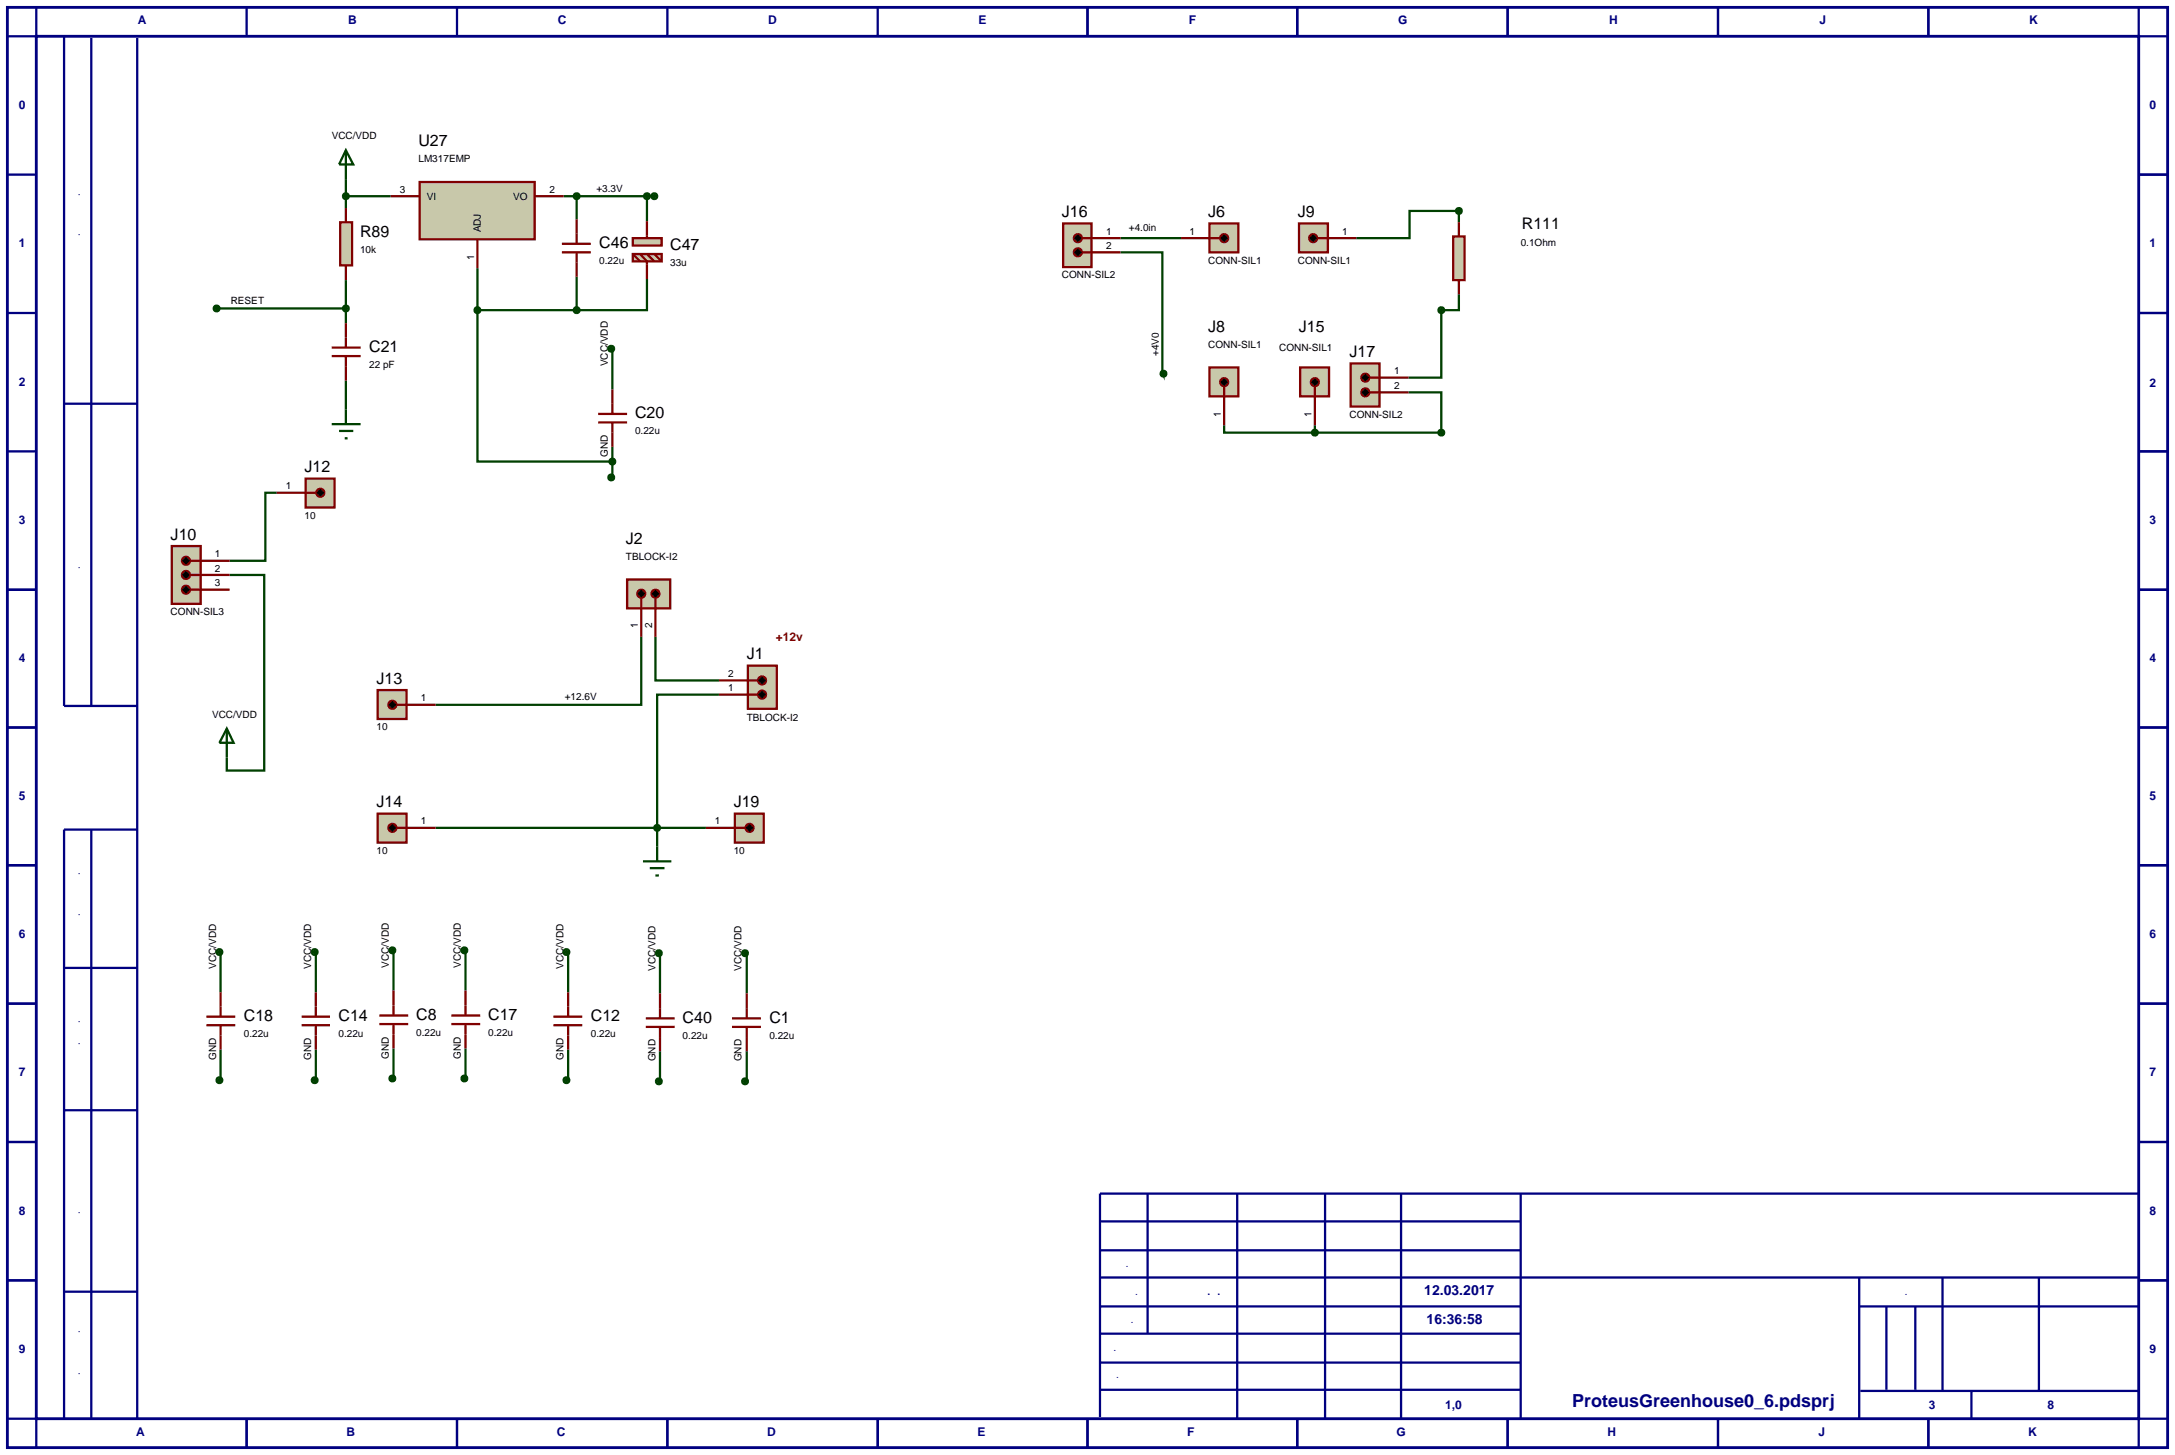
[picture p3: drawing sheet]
<svg xmlns="http://www.w3.org/2000/svg" width="384mm" height="257mm" viewBox="0 0 384 257" stroke-linecap="round" stroke-linejoin="round" font-family="sans-serif">
<path d="M1.3 1.3h381v254h-381zM6.4 6.4h370.8v243.8h-370.8z" fill="none" stroke="#000080" stroke-width=".5"/>
<g fill="none" stroke="#000080" stroke-width=".4">
<path d="M6.4 1.3v5.1h-5.1M11.3 6.4v118.1h12.9M16.1 6.7v117.8M24.2 6.7v243.5M43.5 1.3v5.1M80.6 1.3v5.1M117.7 1.3v5.1M154.8 1.3v5.1M191.8 1.3v5.1M228.8 1.3v5.1M265.9 1.3v5.1M303 1.3v5.1"/>
<path d="M340.1 1.3v5.1M377.2 1.3v5.1h5.1M1.3 30.8h5.1M377.2 30.8h5.1M1.3 55.2h5.1M377.2 55.2h5.1M1.3 79.6h5.1M11.3 71.2h12.9M377.2 79.6h5.1M1.3 104h5.1M377.2 104h5.1M1.3 128.3h5.1"/>
<path d="M377.2 128.3h5.1M1.3 152.6h5.1M16.1 146.3v103.9M24.2 146.3h-12.9v103.9M377.2 152.6h5.1M1.3 177h5.1M11.3 170.7h12.9M377.2 177h5.1M11.3 195.8h12.9M1.3 201.4h5.1M194 215.4h74.2M202.4 210.5v24.7"/>
<path d="M218.2 210.5v39.7M233.7 210.5v39.7M247.1 210.5v39.7M268.2 210.5v39.7M377.2 210.5h-183.2v39.4M377.2 201.4h5.1M1.3 225.8h5.1M11.3 227.8h12.9M194 230.4h74.2M194 225.3h183.2M194 220.5h74.2M194 235.2h74.2"/>
<path d="M327.9 230.4h49.3M327.9 225.3v24.9M332.7 230.4v14.7M337.8 230.4v14.7M342.6 225.3v20M359.6 225.3v20M377.2 225.8h5.1M1.3 250.2h5.1v5.1M43.5 250.2v5.1M80.6 250.2v5.1M117.7 250.2v5.1M154.8 250.2v5.1"/>
<path d="M191.8 250.2v5.1M194 240.3h74.2M194 245.1h74.2M228.8 250.2v5.1M265.9 250.2v5.1M303 250.2v5.1M328.1 245.3h49.1M340.1 250.2v5.1M347.7 245.3v4.9M382.3 250.2h-5.1v5.1"/>
</g>
<g fill="none" stroke="#004000" stroke-width=".4">
<path d="M61 31.6v5.1M61 34.6h7.9M99.4 34.6h16M101.7 34.6v4.1M114.1 34.6v-.2v4.6M257.3 39.2v-2h-8.7v4.8h-9.4M38.2 54.4h22.8M61 49.4v7.6M84.2 54.7v26.7h23.8M84.2 47.3v7.4M84.2 54.7h17.5M101.7 48.8v5.9"/>
<path d="M114.1 49.2v5.5h-12.4M197.6 44.5h7.4v21.1l.2 .5v-.2M197.6 42h10.7M257.3 51.9v2.8h-3.1v11.9h-5.8M61 67.1v5.1M107.8 61.5h.2v7.2M108 78.8v2.6M215.9 75v1.3h16M231.9 75v1.3M248.4 69.2h5.8v7.1h-22.3M48.8 86.9h-2v12h-6.3M108 81.4v2.8h-.2"/>
<path d="M40.5 101.4h6.1v34.5h-6.6v-2.3M113.1 112.3v12h-36.3M115.6 112.3v7.7h11.2M126.8 122.5h-10.9v26.8M76.8 146h47.7M38.7 167.9h.2v7.1M55.5 167.9h.2v7.1M69.2 167.6h.2v7.1M81.9 167.6h.2v7.1M99.9 167.9h.3v7.1M116.2 168.1h.2v7.1M131.4 168.1h.3v7.1"/>
<path d="M38.9 185.1v5.4h-.2M55.7 185.1v5.4h-.2M69.4 184.9v5.3h-.2M82.1 184.9v5.3h-.2M100.2 185.1v5.4h-.3M116.4 185.4v5.3h-.2M131.7 185.4v5.3h-.3"/>
</g>
<path d="M53.2 179.3h5M55.7 175v4.3M53.2 180.8h5M55.7 180.8v4.3" fill="none" stroke="#800000" stroke-width=".4"/>
<path d="M55.2 167.5l.3-.1-.5 .5zM55.5 167.4l.4 .2 .1 .3zM55.5 168.4l.5-.5-.1 .3zM55 167.9l.5 .5-.3-.1z" fill="#004000" stroke="#004000" stroke-width=".4"/>
<path d="M55.5 167.4l.5 .5-.5 .5-.5-.5z" fill="#004000"/>
<path d="M55.2 190.1l.3-.1-.5 .5zM55.5 190l.3 .1 .2 .4zM55.5 191l.5-.5-.2 .4zM55 190.5l.5 .5-.3-.1z" fill="#004000" stroke="#004000" stroke-width=".4"/>
<path d="M55.5 190l.5 .5-.5 .5-.5-.5z" fill="#004000"/>
<path d="M66.9 179.1h5.1M69.4 174.7v4.4M66.9 180.6h5.1M69.4 180.6v4.3" fill="none" stroke="#800000" stroke-width=".4"/>
<path d="M68.9 167.2l.3-.1-.5 .5zM69.2 167.1l.4 .2 .1 .3zM69.2 168.1l.5-.5-.2 .4zM68.7 167.6l.5 .5-.4-.2z" fill="#004000" stroke="#004000" stroke-width=".4"/>
<path d="M69.2 167.1l.5 .5-.5 .5-.5-.5z" fill="#004000"/>
<path d="M68.9 189.8l.3-.1-.5 .5zM69.2 189.7l.4 .2 .1 .3zM69.2 190.7l.5-.5-.2 .4zM68.7 190.2l.5 .5-.4-.2z" fill="#004000" stroke="#004000" stroke-width=".4"/>
<path d="M69.2 189.7l.5 .5-.5 .5-.5-.5z" fill="#004000"/>
<path d="M79.6 179.1h5.1M82.1 174.7v4.4M79.6 180.6h5.1M82.1 180.6v4.3" fill="none" stroke="#800000" stroke-width=".4"/>
<path d="M81.6 167.2l.3-.1-.5 .5zM81.9 167.1l.4 .2 .1 .3zM81.9 168.1l.5-.5-.2 .4zM81.4 167.6l.5 .5-.4-.2z" fill="#004000" stroke="#004000" stroke-width=".4"/>
<path d="M81.9 167.1l.5 .5-.5 .5-.5-.5z" fill="#004000"/>
<path d="M81.6 189.8l.3-.1-.5 .5zM81.9 189.7l.4 .2 .1 .3zM81.9 190.7l.5-.5-.2 .4zM81.4 190.2l.5 .5-.4-.2z" fill="#004000" stroke="#004000" stroke-width=".4"/>
<path d="M81.9 189.7l.5 .5-.5 .5-.5-.5z" fill="#004000"/>
<path d="M36.4 179.3h5.1M38.9 175v4.3M36.4 180.8h5.1M38.9 180.8v4.3" fill="none" stroke="#800000" stroke-width=".4"/>
<path d="M38.3 167.6l.4-.2-.5 .5zM38.7 167.4l.3 .1 .2 .4zM38.7 168.4l.5-.5-.1 .3zM38.2 167.9l.5 .5-.3-.1z" fill="#004000" stroke="#004000" stroke-width=".4"/>
<path d="M38.2 167.9l.5-.5 .5 .5-.5 .5z" fill="#004000"/>
<path d="M38.3 190.2l.4-.2-.5 .5zM38.7 190l.3 .1 .2 .4zM38.7 191l.5-.5-.2 .4zM38.2 190.5l.5 .5-.3-.1z" fill="#004000" stroke="#004000" stroke-width=".4"/>
<path d="M38.2 190.5l.5-.5 .5 .5-.5 .5z" fill="#004000"/>
<path d="M113.9 179.6h5.1M116.4 175.2v4.4M113.9 181.1h5.1M116.4 181.1v4.3" fill="none" stroke="#800000" stroke-width=".4"/>
<path d="M115.9 167.7l.3-.1-.5 .5zM116.2 167.6l.4 .2 .1 .3zM116.2 168.6l.5-.5-.1 .3zM115.7 168.1l.5 .5-.3-.1z" fill="#004000" stroke="#004000" stroke-width=".4"/>
<path d="M116.2 167.6l.5 .5-.5 .5-.5-.5z" fill="#004000"/>
<path d="M115.9 190.3l.3-.1-.5 .5zM116.2 190.2l.4 .2 .1 .3zM116.2 191.2l.5-.5-.1 .3zM115.7 190.7l.5 .5-.3-.1z" fill="#004000" stroke="#004000" stroke-width=".4"/>
<path d="M116.2 190.2l.5 .5-.5 .5-.5-.5z" fill="#004000"/>
<path d="M97.6 179.3h5.1M100.2 175v4.3M97.6 180.8h5.1M100.2 180.8v4.3" fill="none" stroke="#800000" stroke-width=".4"/>
<path d="M99.6 167.5l.3-.1-.5 .5zM99.9 167.4l.3 .1 .2 .4zM99.9 168.4l.5-.5-.1 .3zM99.4 167.9l.5 .5-.3-.1z" fill="#004000" stroke="#004000" stroke-width=".4"/>
<path d="M99.9 167.4l.5 .5-.5 .5-.5-.5z" fill="#004000"/>
<path d="M99.6 190.1l.3-.1-.5 .5zM99.9 190l.3 .1 .2 .4zM99.9 191l.5-.5-.2 .4zM99.4 190.5l.5 .5-.3-.1z" fill="#004000" stroke="#004000" stroke-width=".4"/>
<path d="M99.9 190l.5 .5-.5 .5-.5-.5z" fill="#004000"/>
<path d="M30.3 96.3h5.1v10.2h-5.1z" fill="#c8c8aa" stroke="#800000" stroke-width=".4"/>
<path d="M33.6 98.9h6.9M33.6 101.4h6.9M33.6 104h6.9" fill="none" stroke="#800000" stroke-width=".4"/>
<g fill="#000" stroke="#800000" stroke-width=".4">
<path d="M32.3 98.4l.5-.2-.7 .7zM32.8 98.2a.68 .68 0 0 1 .7 .7zM32.8 99.6l.7-.7a.68 .68 0 0 1-.7 .7zM32.1 98.9l.7 .7a.68 .68 0 0 1-.7-.7z"/>
<path d="M32.3 100.9l.5-.2-.7 .7zM32.8 100.7a.68 .68 0 0 1 .7 .7zM32.8 102.1l.7-.7a.68 .68 0 0 1-.7 .7zM32.1 101.4l.7 .7a.68 .68 0 0 1-.7-.7z"/>
<path d="M32.3 103.5l.5-.2-.7 .7zM32.8 103.3a.68 .68 0 0 1 .7 .7zM32.8 104.7l.7-.7a.68 .68 0 0 1-.7 .7zM32.1 104l.7 .7a.68 .68 0 0 1-.7-.7z"/>
</g>
<path d="M32.8 98.2l.7 .7-.7 .7-.7-.7zM32.1 101.4l.7-.7 .7 .7-.7 .7zM32.8 103.3l.7 .7-.7 .7-.7-.7z" fill="#000"/>
<path d="M131.9 117.4h5.1v7.6h-5.1z" fill="#c8c8aa" stroke="#800000" stroke-width=".4"/>
<path d="M126.8 120h6.9M126.8 122.5h6.9" fill="none" stroke="#800000" stroke-width=".4"/>
<g fill="#000" stroke="#800000" stroke-width=".4">
<path d="M133.9 119.5l.5-.2-.7 .7zM134.4 119.3a.68 .68 0 0 1 .7 .7zM135.1 120a.68 .68 0 0 1-.7 .7zM133.7 120l.7 .7a.68 .68 0 0 1-.7-.7z"/>
<path d="M133.9 122l.5-.2-.7 .7zM134.4 121.8a.68 .68 0 0 1 .7 .7zM134.4 123.2l.7-.7a.68 .68 0 0 1-.7 .7zM133.7 122.5l.7 .7a.68 .68 0 0 1-.7-.7z"/>
</g>
<path d="M133.7 120l.7-.7 .7 .7-.7 .7zM133.7 122.5l.7-.7 .7 .7-.7 .7z" fill="#000"/>
<path d="M110.6 102.2h7.6v5.1h-7.6z" fill="#c8c8aa" stroke="#800000" stroke-width=".4"/>
<path d="M113.1 105.5v6.8M115.6 105.5v6.8" fill="none" stroke="#800000" stroke-width=".4"/>
<g fill="#000" stroke="#800000" stroke-width=".4">
<path d="M112.6 104.2l.5-.2-.7 .7zM113.1 104a.68 .68 0 0 1 .7 .7zM113.8 104.7a.68 .68 0 0 1-.7 .7zM112.4 104.7l.7 .7a.68 .68 0 0 1-.7-.7z"/>
<path d="M115.1 104.2l.5-.2-.7 .7zM115.6 104a.68 .68 0 0 1 .7 .7zM116.3 104.7a.68 .68 0 0 1-.7 .7zM114.9 104.7l.7 .7a.68 .68 0 0 1-.7-.7z"/>
</g>
<path d="M112.4 104.7l.7-.7 .7 .7-.7 .7zM114.9 104.7l.7-.7 .7 .7-.7 .7z" fill="#000"/>
<path d="M40 128.5l1.2 2.5h-2.5zM40 128.5v5.1M113.4 151.9h5M114.6 153.1h2.6M115.6 154.4h.6M115.9 149.3v2.6" fill="none" stroke="#004000" stroke-width=".4"/>
<path d="M115.5 145.7l.4-.2-.5 .5zM115.9 145.5l.3 .1 .2 .4zM116.4 146l-.1 .3-.4 .2zM115.4 146l.5 .5-.4-.2z" fill="#004000" stroke="#004000" stroke-width=".4"/>
<path d="M115.4 146l.5-.5 .5 .5-.5 .5z" fill="#004000"/>
<path d="M61 57v4.3M58.5 62.8h5.1M58.5 61.3h5.1M61 62.8v4.3" fill="none" stroke="#800000" stroke-width=".4"/>
<path d="M37.9 54l.3-.1-.5 .5zM38.2 53.9l.3 .1 .2 .4zM38.2 54.9l.5-.5-.2 .4zM37.7 54.4l.5 .5-.3-.1z" fill="#004000" stroke="#004000" stroke-width=".4"/>
<path d="M38.2 53.9l.5 .5-.5 .5-.5-.5z" fill="#004000"/>
<path d="M60.7 54l.3-.1-.5 .5zM61 53.9l.3 .1 .2 .4zM61 54.9l.5-.5-.2 .4zM60.5 54.4l.5 .5-.3-.1z" fill="#004000" stroke="#004000" stroke-width=".4"/>
<path d="M61 53.9l.5 .5-.5 .5-.5-.5z" fill="#004000"/>
<path d="M60 39.2h2.1v7.6h-2.1z" fill="#c8c8aa" stroke="#800000" stroke-width=".4"/>
<path d="M61 36.7v2.5M61 46.8v2.6M105.5 74.5h5.1M105.5 73h5.1M108 68.7v4.3M108 74.5v4.3" fill="none" stroke="#800000" stroke-width=".4"/>
<path d="M61 26.5l1.3 2.5h-2.5zM61 26.5v5.1M58.5 74.8h5.1M59.8 76h2.5M60.8 77.3h.5M61 72.2v2.6" fill="none" stroke="#004000" stroke-width=".4"/>
<path d="M107.4 61.2l.4-.2-.5 .5zM107.8 61l.4 .2 .1 .3zM108.3 61.5l-.1 .3-.4 .2zM107.3 61.5l.5 .5-.3-.1z" fill="#004000" stroke="#004000" stroke-width=".4"/>
<path d="M107.3 61.5l.5-.5 .5 .5-.5 .5z" fill="#004000"/>
<path d="M107.4 83.9l.4-.2-.5 .5zM107.8 83.7l.4 .2 .1 .3zM108.3 84.2l-.1 .3-.4 .2zM107.3 84.2l.5 .5-.3-.1z" fill="#004000" stroke="#004000" stroke-width=".4"/>
<path d="M107.3 84.2l.5-.5 .5 .5-.5 .5z" fill="#004000"/>
<path d="M60.7 34.2l.3-.1-.5 .5zM61 34.1l.4 .2 .1 .3zM61 35.1l.5-.5-.2 .4zM60.5 34.6l.5 .5-.4-.2z" fill="#004000" stroke="#004000" stroke-width=".4"/>
<path d="M61 34.1l.5 .5-.5 .5-.5-.5z" fill="#004000"/>
<path d="M74 32.1h20.3v10.1h-20.3z" fill="#c8c8aa" stroke="#800000" stroke-width=".4"/>
<path d="M68.9 34.6h5.1M94.3 34.6h5.1M84.2 42.2v5.1" fill="none" stroke="#800000" stroke-width=".4"/>
<path d="M107.6 81.1l.4-.2-.5 .5zM108 80.9l.4 .2 .1 .3zM108.5 81.4l-.1 .3-.4 .2zM107.5 81.4l.5 .5-.3-.1z" fill="#004000" stroke="#004000" stroke-width=".4"/>
<path d="M107.5 81.4l.5-.5 .5 .5-.5 .5z" fill="#004000"/>
<path d="M115.1 34.2l.3-.1-.5 .5zM115.4 34.1l.3 .1 .2 .4zM115.9 34.6l-.2 .4-.3 .1zM114.9 34.6l.5 .5-.4-.2z" fill="#004000" stroke="#004000" stroke-width=".4"/>
<path d="M115.4 34.1l.5 .5-.5 .5-.5-.5z" fill="#004000"/>
<path d="M101.7 38.7v4.3M99.1 44.5h5.1M99.1 43h5.1M101.7 44.5v4.3" fill="none" stroke="#800000" stroke-width=".4"/>
<path d="M101.4 34.2l.3-.1-.5 .5zM101.7 34.1l.4 .2 .1 .3zM101.7 35.1l.5-.5-.2 .4zM101.2 34.6l.5 .5-.4-.2z" fill="#004000" stroke="#004000" stroke-width=".4"/>
<path d="M101.7 34.1l.5 .5-.5 .5-.5-.5z" fill="#004000"/>
<path d="M83.8 54.4l.4-.2-.5 .5zM84.2 54.2l.3 .1 .2 .4zM84.2 55.2l.5-.5-.2 .4zM83.7 54.7l.5 .5-.3-.1z" fill="#004000" stroke="#004000" stroke-width=".4"/>
<path d="M83.7 54.7l.5-.5 .5 .5-.5 .5z" fill="#004000"/>
<g fill="#c8c8aa" stroke="#800000" stroke-width=".4">
<path d="M111.6 42h5.1v1.3h-5.1z"/>
<path d="M111.6 44.8h5.1v1.3h-5.1z"/>
</g>
<path d="M114.1 39v3M111.6 44.8l1.3 1.3M112.9 44.8l1.2 1.3v3.1M114.1 44.8l1.3 1.3M115.4 44.8l1.3 1.3" fill="none" stroke="#800000" stroke-width=".4"/>
<path d="M101.4 54.3l.3-.1-.5 .5zM101.7 54.2l.3 .1 .2 .4zM101.7 55.2l.5-.5-.2 .4zM101.2 54.7l.5 .5-.4-.2z" fill="#004000" stroke="#004000" stroke-width=".4"/>
<path d="M101.2 54.7l.5-.5 .5 .5-.5 .5z" fill="#004000"/>
<path d="M113.8 34.2l.3-.1-.5 .5zM114.1 34.1l.4 .2 .1 .3zM114.6 34.6l-.1 .3-.4 .2zM113.6 34.6l.5 .5-.4-.2z" fill="#004000" stroke="#004000" stroke-width=".4"/>
<path d="M114.1 34.1l.5 .5-.5 .5-.5-.5z" fill="#004000"/>
<path d="M53.9 84.4h5.1v5.1h-5.1z" fill="#c8c8aa" stroke="#800000" stroke-width=".4"/>
<path d="M48.8 86.9h6.9" fill="none" stroke="#800000" stroke-width=".4"/>
<path d="M56 86.4l.5-.2-.7 .7zM56.5 86.2a.68 .68 0 0 1 .7 .7zM56.5 87.6l.7-.7a.68 .68 0 0 1-.7 .7zM55.8 86.9l.7 .7a.68 .68 0 0 1-.7-.7z" fill="#000" stroke="#800000" stroke-width=".4"/>
<path d="M56.5 86.2l.7 .7-.7 .7-.7-.7z" fill="#000"/>
<path d="M66.6 121.7h5.1v5.1h-5.1z" fill="#c8c8aa" stroke="#800000" stroke-width=".4"/>
<path d="M69.9 124.3h6.9" fill="none" stroke="#800000" stroke-width=".4"/>
<path d="M68.7 123.8l.5-.2-.7 .7zM69.2 123.6a.68 .68 0 0 1 .7 .7zM69.2 125l.7-.7a.68 .68 0 0 1-.7 .7zM68.5 124.3l.7 .7a.68 .68 0 0 1-.7-.7z" fill="#000" stroke="#800000" stroke-width=".4"/>
<path d="M69.2 123.6l.7 .7-.7 .7-.7-.7z" fill="#000"/>
<path d="M66.6 143.5h5.1v5.1h-5.1z" fill="#c8c8aa" stroke="#800000" stroke-width=".4"/>
<path d="M69.9 146h6.9" fill="none" stroke="#800000" stroke-width=".4"/>
<path d="M68.7 145.5l.5-.2-.7 .7zM69.2 145.3a.68 .68 0 0 1 .7 .7zM69.2 146.7l.7-.7a.68 .68 0 0 1-.7 .7zM68.5 146l.7 .7a.68 .68 0 0 1-.7-.7z" fill="#000" stroke="#800000" stroke-width=".4"/>
<path d="M69.2 145.3l.7 .7-.7 .7-.7-.7z" fill="#000"/>
<path d="M129.6 143.5h5.1v5.1h-5.1z" fill="#c8c8aa" stroke="#800000" stroke-width=".4"/>
<path d="M124.5 146h6.9M129.1 179.6h5.1M131.7 175.2v4.4M129.1 181.1h5.1M131.7 181.1v4.3" fill="none" stroke="#800000" stroke-width=".4"/>
<path d="M131.7 145.5l.5-.2-.7 .7zM132.2 145.3a.68 .68 0 0 1 .7 .7zM132.2 146.7l.7-.7a.68 .68 0 0 1-.7 .7zM131.5 146l.7 .7a.68 .68 0 0 1-.7-.7z" fill="#000" stroke="#800000" stroke-width=".4"/>
<path d="M132.2 145.3l.7 .7-.7 .7-.7-.7z" fill="#000"/>
<path d="M131 167.8l.4-.2-.5 .5zM131.4 167.6l.4 .2 .1 .3zM131.4 168.6l.5-.5-.2 .4zM130.9 168.1l.5 .5-.4-.2z" fill="#004000" stroke="#004000" stroke-width=".4"/>
<path d="M131.4 167.6l.5 .5-.5 .5-.5-.5z" fill="#004000"/>
<path d="M131 190.4l.4-.2-.5 .5zM131.4 190.2l.4 .2 .1 .3zM131.4 191.2l.5-.5-.2 .4zM130.9 190.7l.5 .5-.4-.2z" fill="#004000" stroke="#004000" stroke-width=".4"/>
<path d="M131.4 190.2l.5 .5-.5 .5-.5-.5z" fill="#004000"/>
<path d="M213.3 39.4h5.1v5.1h-5.1z" fill="#c8c8aa" stroke="#800000" stroke-width=".4"/>
<path d="M208.3 42h6.8" fill="none" stroke="#800000" stroke-width=".4"/>
<path d="M215.4 41.5l.5-.2-.7 .7zM215.9 41.3a.68 .68 0 0 1 .7 .7zM215.9 42.7l.7-.7a.68 .68 0 0 1-.7 .7zM215.2 42l.7 .7a.68 .68 0 0 1-.7-.7z" fill="#000" stroke="#800000" stroke-width=".4"/>
<path d="M215.2 42l.7-.7 .7 .7-.7 .7z" fill="#000"/>
<path d="M213.3 64.8h5.1v5.1h-5.1z" fill="#c8c8aa" stroke="#800000" stroke-width=".4"/>
<path d="M215.9 68.2v6.8" fill="none" stroke="#800000" stroke-width=".4"/>
<path d="M215.4 66.9l.5-.2-.7 .7zM215.9 66.7a.68 .68 0 0 1 .7 .7zM216.6 67.4a.68 .68 0 0 1-.7 .7zM215.2 67.4l.7 .7a.68 .68 0 0 1-.7-.7z" fill="#000" stroke="#800000" stroke-width=".4"/>
<path d="M215.2 67.4l.7-.7 .7 .7-.7 .7z" fill="#000"/>
<path d="M229.1 39.4h5.1v5.1h-5.1z" fill="#c8c8aa" stroke="#800000" stroke-width=".4"/>
<path d="M232.4 42h6.8" fill="none" stroke="#800000" stroke-width=".4"/>
<path d="M231.1 41.5l.5-.2-.7 .7zM231.6 41.3a.68 .68 0 0 1 .7 .7zM232.3 42a.68 .68 0 0 1-.7 .7zM230.9 42l.7 .7a.68 .68 0 0 1-.7-.7z" fill="#000" stroke="#800000" stroke-width=".4"/>
<path d="M231.6 41.3l.7 .7-.7 .7-.7-.7z" fill="#000"/>
<path d="M229.3 64.8h5.1v5.1h-5.1z" fill="#c8c8aa" stroke="#800000" stroke-width=".4"/>
<path d="M231.9 68.2v6.8" fill="none" stroke="#800000" stroke-width=".4"/>
<path d="M231.4 66.9l.5-.2-.7 .7zM231.9 66.7a.68 .68 0 0 1 .7 .7zM231.9 68.1l.7-.7a.68 .68 0 0 1-.7 .7zM231.2 67.4l.7 .7a.68 .68 0 0 1-.7-.7z" fill="#000" stroke="#800000" stroke-width=".4"/>
<path d="M231.2 67.4l.7-.7 .7 .7-.7 .7z" fill="#000"/>
<path d="M231.6 75.9l.3-.1-.5 .5zM231.9 75.8l.3 .1 .2 .4zM232.4 76.3l-.2 .4-.3 .1zM231.4 76.3l.5 .5-.4-.2z" fill="#004000" stroke="#004000" stroke-width=".4"/>
<path d="M231.9 75.8l.5 .5-.5 .5-.5-.5z" fill="#004000"/>
<path d="M187.5 39.4h5v7.7h-5z" fill="#c8c8aa" stroke="#800000" stroke-width=".4"/>
<path d="M190.8 42h6.8M190.8 44.5h6.8" fill="none" stroke="#800000" stroke-width=".4"/>
<g fill="#000" stroke="#800000" stroke-width=".4">
<path d="M189.6 41.5l.5-.2-.7 .7zM190.1 41.3a.68 .68 0 0 1 .7 .7zM190.8 42a.68 .68 0 0 1-.7 .7zM189.4 42l.7 .7a.68 .68 0 0 1-.7-.7z"/>
<path d="M189.6 44l.5-.2-.7 .7zM190.1 43.8a.68 .68 0 0 1 .7 .7zM190.8 44.5a.68 .68 0 0 1-.7 .7zM189.4 44.5l.7 .7a.68 .68 0 0 1-.7-.7z"/>
</g>
<path d="M190.1 41.3l.7 .7-.7 .7-.7-.7zM190.1 43.8l.7 .7-.7 .7-.7-.7z" fill="#000"/>
<path d="M204.9 65.5l.3-.1-.5 .5zM205.2 65.4l.3 .1 .2 .4zM205.2 66.4l.5-.5-.2 .4zM204.7 65.9l.5 .5-.3-.1z" fill="#004000" stroke="#004000" stroke-width=".4"/>
<path d="M204.7 65.9l.5-.5 .5 .5-.5 .5z" fill="#004000"/>
<path d="M238.2 64.1h5.1v7.6h-5.1z" fill="#c8c8aa" stroke="#800000" stroke-width=".4"/>
<path d="M241.5 66.6h6.9M241.5 69.2h6.9" fill="none" stroke="#800000" stroke-width=".4"/>
<g fill="#000" stroke="#800000" stroke-width=".4">
<path d="M240.3 66.1l.5-.2-.7 .7zM240.8 65.9a.68 .68 0 0 1 .7 .7zM241.5 66.6a.68 .68 0 0 1-.7 .7zM240.1 66.6l.7 .7a.68 .68 0 0 1-.7-.7z"/>
<path d="M240.3 68.7l.5-.2-.7 .7zM240.8 68.5a.68 .68 0 0 1 .7 .7zM241.5 69.2a.68 .68 0 0 1-.7 .7zM240.1 69.2l.7 .7a.68 .68 0 0 1-.7-.7z"/>
</g>
<path d="M240.1 66.6l.7-.7 .7 .7-.7 .7zM240.1 69.2l.7-.7 .7 .7-.7 .7z" fill="#000"/>
<path d="M256.3 41.7h2v7.7h-2z" fill="#c8c8aa" stroke="#800000" stroke-width=".4"/>
<path d="M257.3 39.2v2.5M257.3 49.4v2.5" fill="none" stroke="#800000" stroke-width=".4"/>
<path d="M253.9 54.3l.3-.1-.5 .5zM254.2 54.2l.3 .1 .2 .4zM254.2 55.2l.5-.5-.1 .3zM253.7 54.7l.5 .5-.3-.1z" fill="#004000" stroke="#004000" stroke-width=".4"/>
<path d="M253.7 54.7l.5-.5 .5 .5-.5 .5z" fill="#004000"/>
<path d="M253.9 75.9l.3-.1-.5 .5zM254.2 75.8l.4 .2 .1 .3zM254.7 76.3l-.1 .3-.4 .2zM253.7 76.3l.5 .5-.4-.2z" fill="#004000" stroke="#004000" stroke-width=".4"/>
<path d="M254.2 75.8l.5 .5-.5 .5-.5-.5z" fill="#004000"/>
<path d="M257 36.8l.3-.1-.5 .5zM257.3 36.7l.3 .1 .2 .4zM257.3 37.7l.5-.5-.2 .4zM256.8 37.2l.5 .5-.4-.2z" fill="#004000" stroke="#004000" stroke-width=".4"/>
<path d="M257.3 36.7l.5 .5-.5 .5-.5-.5z" fill="#004000"/>
<text font-size="3.2" fill="#000080" x="277.3" y="248.1">ProteusGreenhouse0_6.pdsprj</text>
<g font-size="2.8">
<text x="73.8" y="25.8">U27</text>
<text x="63.5" y="41.8">R89</text>
<text x="187.3" y="38.3">J16</text>
<text x="213.1" y="38.3">J6</text>
<text x="228.9" y="38.3">J9</text>
<text x="268.4" y="40.5">R111</text>
<text x="105.7" y="43.8">C46</text>
<text x="118.2" y="44.1">C47</text>
<text x="213.1" y="58.6">J8</text>
<text x="229.1" y="58.6">J15</text>
<text x="65.1" y="62.1">C21</text>
<text x="238" y="63">J17</text>
<text x="112" y="73.8">C20</text>
<text x="53.7" y="83.3">J12</text>
<text x="30.1" y="95.2">J10</text>
<text x="110.4" y="95.9">J2</text>
<text x="131.7" y="116.3">J1</text>
<text x="66.4" y="120.6">J13</text>
<text x="66.4" y="142.4">J14</text>
<text x="129.4" y="142.4">J19</text>
<text x="73.4" y="179.9">C8</text>
<text x="86.1" y="179.9">C17</text>
<text x="43" y="180.1">C18</text>
<text x="59.7" y="180.1">C14</text>
<text x="104.2" y="180.1">C12</text>
<text x="120.4" y="180.4">C40</text>
<text x="135.7" y="180.4">C1</text>
</g>
<g font-size="2.5" fill="#000080">
<text x="251.2" y="228.3">12.03.2017</text>
<text x="251.6" y="233.5">16:36:58</text>
</g>
<g font-size="2.1" fill="#000080">
<text x="24.3" y="4.2">A</text>
<text x="61.4" y="4.2">B</text>
<text x="98.4" y="4.2">C</text>
<text x="135.5" y="4.2">D</text>
<text x="172.6" y="4.2">E</text>
<text x="209.7" y="4.2">F</text>
<text x="246.6" y="4.2">G</text>
<text x="283.8" y="4.2">H</text>
<text x="320.9" y="4.2">J</text>
<text x="357.9" y="4.2">K</text>
<text x="3.3" y="19.2">0</text>
<text x="379.1" y="19.2">0</text>
<text x="3.3" y="43.6">1</text>
<text x="379.1" y="43.6">1</text>
<text x="3.3" y="68">2</text>
<text x="379.1" y="68.2">2</text>
<text x="3.3" y="92.4">3</text>
<text x="379.1" y="92.4">3</text>
<text x="3.3" y="116.8">4</text>
<text x="379.1" y="116.8">4</text>
<text x="3.3" y="141">5</text>
<text x="379.1" y="141">5</text>
<text x="3.3" y="165.4">6</text>
<text x="379.1" y="165.4">6</text>
<text x="3.3" y="189.8">7</text>
<text x="379.1" y="189.8">7</text>
<text x="3.3" y="214.2">8</text>
<text x="379.1" y="214.2">8</text>
<text x="3.3" y="238.6">9</text>
<text x="379.1" y="238.6">9</text>
<text x="254.9" y="248.4">1,0</text>
<text x="340.2" y="248.4">3</text>
<text x="361.1" y="248.4">8</text>
<text x="24" y="253.3">A</text>
<text x="61.1" y="253.3">B</text>
<text x="98.2" y="253.3">C</text>
<text x="135.3" y="253.3">D</text>
<text x="172.4" y="253.3">E</text>
<text x="209.4" y="253.3">F</text>
<text x="246.3" y="253.3">G</text>
<text x="283.5" y="253.3">H</text>
<text x="320.7" y="253.3">J</text>
<text x="357.7" y="253.3">K</text>
</g>
<text font-size="2.1" fill="#800000" x="130.9" y="113.1">Вход +12v</text>
<g font-size="1.8">
<text x="58.5" y="24.6">VCC/VDD</text>
<text x="73.8" y="28.6">LM317EMP</text>
<text x="70.5" y="34">3</text>
<text x="75.3" y="35.2">VI</text>
<text x="90.5" y="35.2">VO</text>
<text x="96.9" y="34">2</text>
<text x="105.2" y="33.8">+3.3V</text>
<text x="84.8" y="41" transform="rotate(-90 84.8 41)">ADJ</text>
<text x="195.1" y="41.4">1</text>
<text x="199.1" y="40.7">+4.0in</text>
<text x="209.8" y="41.4">1</text>
<text x="236.7" y="41.4">1</text>
<text x="63.5" y="44.6">10k</text>
<text x="83.6" y="45.8" transform="rotate(-90 83.6 45.8)">1</text>
<text x="105.7" y="46.6">0.22u</text>
<text x="118.2" y="46.9">33u</text>
<text x="195.1" y="43.9">2</text>
<text x="213.1" y="46.5">CONN-SIL1</text>
<text x="228.9" y="46.5">CONN-SIL1</text>
<text x="268.2" y="43.3">0.1Ohm</text>
<text x="40.7" y="53.6">RESET</text>
<text x="187.3" y="49.1">CONN-SIL2</text>
<text x="65.1" y="64.9">22 pF</text>
<text x="107.2" y="64.6" transform="rotate(-90 107.2 64.6)">VCC/VDD</text>
<text x="204.4" y="62.8" transform="rotate(-90 204.4 62.8)">+4V0</text>
<text x="213.1" y="61.4">CONN-SIL1</text>
<text x="225.6" y="61.9">CONN-SIL1</text>
<text x="245.9" y="66">1</text>
<text x="245.9" y="68.6">2</text>
<text x="112" y="76.6">0.22u</text>
<text x="215.3" y="73.5" transform="rotate(-90 215.3 73.5)">1</text>
<text x="231.3" y="73.5" transform="rotate(-90 231.3 73.5)">1</text>
<text x="238" y="73.7">CONN-SIL2</text>
<text x="107.2" y="80.6" transform="rotate(-90 107.2 80.6)">GND</text>
<text x="50.4" y="86.3">1</text>
<text x="53.7" y="91.5">10</text>
<text x="37.9" y="98.3">1</text>
<text x="37.9" y="100.8">2</text>
<text x="110.4" y="98.7">TBLOCK-I2</text>
<text x="37.9" y="103.4">3</text>
<text x="30.1" y="108.5">CONN-SIL3</text>
<text x="112.5" y="110.8" transform="rotate(-90 112.5 110.8)">1</text>
<text x="115" y="110.8" transform="rotate(-90 115 110.8)">2</text>
<text x="128.4" y="119.4">2</text>
<text x="74.2" y="123.7">1</text>
<text x="99.6" y="123.5">+12.6V</text>
<text x="128.4" y="121.9">1</text>
<text x="37.4" y="126.7">VCC/VDD</text>
<text x="66.4" y="128.8">10</text>
<text x="131.7" y="127.1">TBLOCK-I2</text>
<text x="74.2" y="145.4">1</text>
<text x="126.1" y="145.4">1</text>
<text x="66.4" y="150.6">10</text>
<text x="129.4" y="150.6">10</text>
<text x="38.1" y="170.9" transform="rotate(-90 38.1 170.9)">VCC/VDD</text>
<text x="54.9" y="170.9" transform="rotate(-90 54.9 170.9)">VCC/VDD</text>
<text x="68.6" y="170.7" transform="rotate(-90 68.6 170.7)">VCC/VDD</text>
<text x="81.3" y="170.7" transform="rotate(-90 81.3 170.7)">VCC/VDD</text>
<text x="99.4" y="170.9" transform="rotate(-90 99.4 170.9)">VCC/VDD</text>
<text x="115.6" y="171.2" transform="rotate(-90 115.6 171.2)">VCC/VDD</text>
<text x="130.8" y="171.2" transform="rotate(-90 130.8 171.2)">VCC/VDD</text>
<text x="43" y="182.9">0.22u</text>
<text x="59.7" y="182.9">0.22u</text>
<text x="73.4" y="182.7">0.22u</text>
<text x="86.1" y="182.7">0.22u</text>
<text x="104.2" y="182.9">0.22u</text>
<text x="120.4" y="183.2">0.22u</text>
<text x="135.7" y="183.2">0.22u</text>
<text x="38.1" y="186.9" transform="rotate(-90 38.1 186.9)">GND</text>
<text x="54.9" y="186.9" transform="rotate(-90 54.9 186.9)">GND</text>
<text x="68.6" y="186.7" transform="rotate(-90 68.6 186.7)">GND</text>
<text x="81.3" y="186.7" transform="rotate(-90 81.3 186.7)">GND</text>
<text x="99.4" y="186.9" transform="rotate(-90 99.4 186.9)">GND</text>
<text x="115.6" y="187.2" transform="rotate(-90 115.6 187.2)">GND</text>
<text x="130.8" y="187.2" transform="rotate(-90 130.8 187.2)">GND</text>
</g>
<g font-size="1.8" fill="#000080">
<text x="14.1" y="45.8" transform="rotate(-90 14.1 45.8)">Перв. примен.</text>
<text x="14.1" y="105.5" transform="rotate(-90 14.1 105.5)">Справ. №</text>
<text x="14.1" y="164.8" transform="rotate(-90 14.1 164.8)">Инв. № дубл.</text>
<text x="14.1" y="189.5" transform="rotate(-90 14.1 189.5)">Взаим. инв. №</text>
<text x="14.1" y="218.4" transform="rotate(-90 14.1 218.4)">Подп. и дата</text>
<text x="195.3" y="223.5">Изм.</text>
<text x="194.3" y="228.3">Разраб.</text>
<text x="195.3" y="233.4">Пров.</text>
<text x="202.7" y="228.4">Мосейчук А.В.</text>
<text x="333" y="228.3">Лит.</text>
<text x="195.3" y="238.3">Т.контр</text>
<text x="14.1" y="245.6" transform="rotate(-90 14.1 245.6)">Инв. № подп.</text>
<text x="195.6" y="243.1">Н.контр</text>
</g>
</svg>
